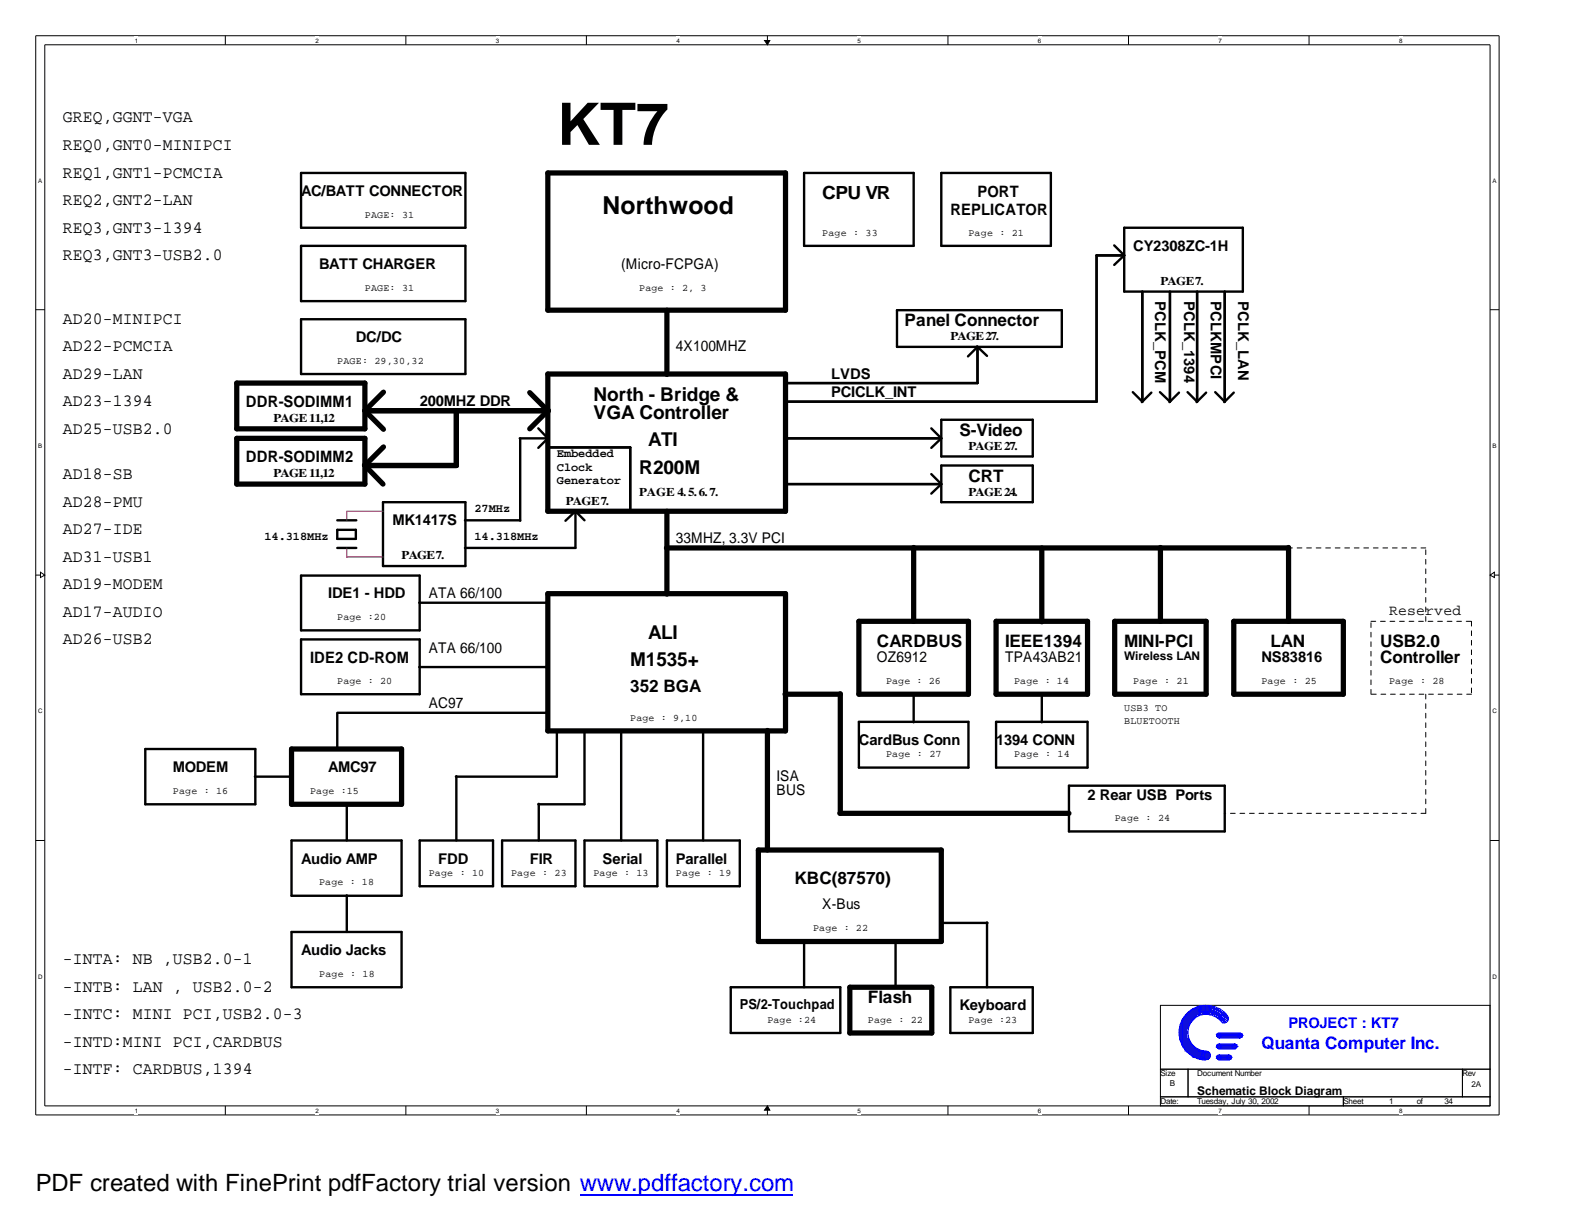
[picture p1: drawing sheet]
<svg xmlns="http://www.w3.org/2000/svg" width="279mm" height="216mm" viewBox="0 0 279 216" stroke-linecap="round" stroke-linejoin="round" font-family="sans-serif">
<path d="M6.3 6.3h260.1v191.8h-260.1zM8 8h256.8v188.5h-256.8z" fill="none" stroke="#000" stroke-width=".18"/>
<g fill="#fff">
<path d="M24 6.5h.6v1.4h-.6z"/>
<path d="M24 196.7h.6v1.3h-.6z"/>
</g>
<path d="M40 6.3v1.7M40 196.5v1.6" fill="none" stroke="#000" stroke-width=".18"/>
<g fill="#fff">
<path d="M56 6.5h.6v1.4h-.6z"/>
<path d="M56 196.7h.6v1.3h-.6z"/>
</g>
<path d="M72.1 6.3v1.7M72.1 196.5v1.6" fill="none" stroke="#000" stroke-width=".18"/>
<g fill="#fff">
<path d="M88.1 6.5h.6v1.4h-.6z"/>
<path d="M88.1 196.7h.6v1.3h-.6z"/>
</g>
<path d="M104.2 6.3v1.7M104.2 196.5v1.6" fill="none" stroke="#000" stroke-width=".18"/>
<g fill="#fff">
<path d="M120.2 6.5h.6v1.4h-.6z"/>
<path d="M120.2 196.7h.6v1.3h-.6z"/>
</g>
<path d="M136.4 6.3v1.7M136.4 196.5v1.6" fill="none" stroke="#000" stroke-width=".18"/>
<g fill="#000" stroke="#000" stroke-width=".18">
<path d="M135.9 7.2h.9l-.4 .8z" fill-rule="evenodd"/>
<path d="M136.4 196.5l.4 .8h-.9z" fill-rule="evenodd"/>
</g>
<g fill="#fff">
<path d="M152.4 6.5h.6v1.4h-.6z"/>
<path d="M152.4 196.7h.6v1.3h-.6z"/>
</g>
<path d="M168.5 6.3v1.7M168.5 196.5v1.6" fill="none" stroke="#000" stroke-width=".18"/>
<g fill="#fff">
<path d="M184.5 6.5h.6v1.4h-.6z"/>
<path d="M184.5 196.7h.6v1.3h-.6z"/>
</g>
<path d="M200.6 6.3v1.7M200.6 196.5v1.6" fill="none" stroke="#000" stroke-width=".18"/>
<g fill="#fff">
<path d="M216.6 6.5h.6v1.4h-.6z"/>
<path d="M216.6 196.7h.6v1.3h-.6z"/>
</g>
<path d="M232.7 6.3v1.7M232.7 196.5v1.6" fill="none" stroke="#000" stroke-width=".18"/>
<g fill="#fff">
<path d="M248.7 6.5h.6v1.4h-.6z"/>
<path d="M248.7 196.7h.6v1.3h-.6z"/>
<path d="M6.8 31.4h.7v1.4h-.7z"/>
<path d="M265.3 31.4h.7v1.4h-.7z"/>
<path d="M6.8 78.5h.7v1.3h-.7z"/>
<path d="M265.3 78.5h.7v1.3h-.7z"/>
</g>
<path d="M6.3 55h1.7M264.8 55h1.6" fill="none" stroke="#000" stroke-width=".18"/>
<g fill="#fff">
<path d="M6.8 125.6h.7v1.4h-.7z"/>
<path d="M265.3 125.6h.7v1.4h-.7z"/>
</g>
<path d="M6.3 102.2h1.7M264.8 102.2h1.6" fill="none" stroke="#000" stroke-width=".18"/>
<g fill="#fff" stroke="#000" stroke-width=".18">
<path d="M7.2 101.7l.8 .5-.8 .4z" fill-rule="evenodd"/>
<path d="M264.8 102.2l.8-.5v.9z" fill-rule="evenodd"/>
</g>
<g fill="#fff">
<path d="M6.8 172.8h.7v1.4h-.7z"/>
<path d="M265.3 172.8h.7v1.4h-.7z"/>
</g>
<path d="M6.3 149.4h1.7M264.8 149.4h1.6M206.2 178.6h58.6v17.9h-58.6zM206.2 190h58.6M206.2 194.9h58.6M211.2 190v4.9M238.8 194.9v1.6M259.9 190v4.9" fill="none" stroke="#000" stroke-width=".18"/>
<g fill="none" stroke="#000" stroke-width=".93">
<path d="M97.4 30.7h42.2v24.4h-42.2zM118.5 55.1v11.4M42.1 68.1h22.8v8.1h-22.8zM42.1 77.9h22.8v8.1h-22.8zM64.9 73l3.3 3.3M64.9 73h32.5M68.2 69.7l-3.3 3.3M81.1 73v9.7h-16.2l3.3-3.3M94.1 69.8l3.4 3.3M97.4 66.5h42.2v24.3h-42.2zM97.5 72.9l-3.4 3.3M64.8 82.6l3.3 3.4"/>
<path d="M118.4 97.4h110.6M118.5 90.8v14.8M162.4 97.3v13.1M185.2 97.4v13.1M206.2 97.3v13.1M229 97.3v13.1M97.4 105.5h42.2v24.4h-42.2zM152.7 110.4h19.4v13h-19.4zM177 110.4h16.3v13h-16.3zM198.1 110.4h16.3v13h-16.3zM219.3 110.4h19.5v13h-19.5zM51.8 133.1h19.6v9.8h-19.6z"/>
<path d="M136.4 129.8v21.2M139.5 123.4h9.9M149.4 123.3v21.2M134.8 151h32.5v16.3h-32.5zM149.3 144.5h40.7M151 175.4h14.6v8.2h-14.6z"/>
</g>
<g fill="none" stroke="#000" stroke-width=".42">
<path d="M53.5 30.7h29.2v9.8h-29.2zM142.9 30.7h19.5v13h-19.5zM167.3 30.7h19.5v13h-19.5zM53.5 43.7h29.2v9.8h-29.2zM53.5 56.7h29.2v9.8h-29.2zM159.4 55.1h29.3v6.5h-29.3zM198 43.6l1.8 1.8M199.8 45.4l-1.8 1.7M199.8 40.5h21.1v11.3h-21.1zM199.8 45.4h-4.9v26h-55.3M203 51.8v19.6l-1.7-1.7M207.9 51.8v19.6l-1.7-1.7"/>
<path d="M212.8 51.8v19.6l-1.7-1.7M217.7 51.8v19.6l-1.7-1.7M92.4 77.9h5M92.5 77.9v14.6M95.7 76.1l1.7 1.8M97.4 77.9l-1.7 1.7M97.4 79.5h14.6v11.3M139.6 77.9h27.7M165.5 76.1l1.8 1.8M167.3 77.9l-1.8 1.7M167.3 74.6h16.3v6.5h-16.3zM172 63.3l1.7-1.7v6.5h-34.1"/>
<path d="M173.7 61.6l1.7 1.6M204.6 69.8l-1.7 1.7M209.5 69.8l-1.6 1.7M214.4 69.8l-1.7 1.7M219.3 69.8l-1.7 1.7M59.9 97.4h3.4M59.9 92.5h3.4M59.9 94.1h3.3v1.7h-3.3zM68.1 89.2h14.6v11.4h-14.6zM82.6 92.5h9.9M102.2 90.8l1.7 1.7M102.3 90.8l-1.8 1.7"/>
<path d="M102.3 90.8v6.6h-19.7M139.6 86h27.7M165.5 84.2l1.8 1.8M167.3 86l-1.8 1.7M167.3 82.7h16.3v6.5h-16.3zM53.5 102.3h21.1v9.7h-21.1zM53.5 113.6h21.1v9.8h-21.1zM74.5 118.5h22.9M74.5 107.1h22.9M25.8 133.1h19.6v9.8h-19.6zM45.3 138h6.5M81.1 137.9v11.5"/>
<path d="M97.4 126.7h-37.5v6.4M99 129.8v8.2h-18M103.9 129.8v13.1h-8.2M110.4 129.8v19.6M125 129.8v19.6M152.7 128.3h19.4v8.1h-19.4zM162.4 123.4v5M177 128.3h16.3v8.1h-16.3zM185.2 123.4v5M190 139.6h27.7v8.1h-27.7zM51.8 149.4h19.6v9.8h-19.6zM61.6 142.8v6.6"/>
<path d="M61.6 159.1v6.5M74.6 149.4h13v8.1h-13zM89.2 149.4h13.1v8.1h-13.1zM95.8 142.8v6.6M103.9 149.4h12.9v8.1h-12.9zM118.5 149.4h13v8.1h-13zM51.8 165.6h19.6v9.8h-19.6zM129.9 175.4h19.5v8.2h-19.5zM142.9 167.2v8.2M159.2 167.2v8.2M167.3 164h8.2M168.9 175.4h14.7v8.2h-14.7z"/>
<path d="M175.4 163.9v11.5"/>
</g>
<path d="M253.4 97.4h-24.5M243.7 110.4h17.8M253.4 110.4v-13.1M261.5 110.4v13M243.7 123.4v-13M253.4 123.4v21.2M261.5 123.4h-17.8M253.4 144.5h-35.8" fill="none" stroke="#000" stroke-width=".18" stroke-dasharray=".8"/>
<g fill="none" stroke="#00f" stroke-width=".18">
<path d="M211.2 179.9v2.9M211.3 179.8v2.4M211.5 179.7v2.2M211.6 179.7l-.3 .2M211.7 179.6v2.1M211.8 179.5v2M211.9 179.4l-.2 .3M212 179.2v2.1M212.2 179.3v1.9M212.3 179.2v1.7M212.4 179.2v1.6M212.5 179.1l-.2 .2h-.3"/>
<path d="M212.6 179.1v1.5M212.8 179v1.7M212.9 178.9l-.3 .3M212.9 178.9v1.4M213 179.7a4.2 4.2 0 0 1 4.9 2M213 179.5a4.4 4.4 0 0 1 5 1.9M213 179.3a4.6 4.6 0 0 1 5.2 2.1M213.1 179.9a4 4 0 0 1 4.5 1.6M213.1 179.8a4 4 0 0 1 4.7 1.9M213.1 178.8v1.7M213.2 179.1a5 5 0 0 1 5.1 2.1M213.2 178.9a5.1 5.1 0 0 1 5.2 2.1"/>
<path d="M213.2 178.7l-.3 .3M213.3 178.9v1.4M209.7 182.4v2.3M209.7 184.7l.3 .6M209.9 181.8v3.4M210.1 181.6v4.2M210.1 185.7l.1 .1M210.1 181.5l-.2 .4M210.1 181.2v4.6M210.3 180.9v5.3M210.3 186.1l.3 .3M210.4 180.8l-.3 .5"/>
<path d="M210.5 180.7v5.6M210.7 180.6v6.3M210.7 180.5l-.2 .3M210.8 180.3v6.5M211 180.3v6.7M211 186.9h.2M211.1 180.2l-.3 .2M211.2 184.4v2.5M211.2 184.5l.2 .4M211.3 184.8v2.4M211.3 187.1l.3 .3M211.4 182.1l-.2 .6"/>
<path d="M211.5 185.1v2.2M211.5 185.2l.3 .4M211.7 187.5l.2 .2M211.7 185.5v2M211.8 181.6l-.3 .3M211.8 185.6v2M211.8 185.7l.3 .1M212 187.8h.3M212 185.8v2.1M212.1 181.2l-.3 .2M212.2 185.8v2M212.2 185.9l.1 .3"/>
<path d="M212.3 187.9h.2M212.3 186.1v1.9M212.3 180.8l-.1 .3M212.4 186.2v1.7M212.4 186.3l.3 .2M212.6 186.4v1.6M212.6 187.9l.3 .2M212.7 180.5l-.3 .3M212.8 186.4v1.6M212.8 186.4l.2 .3M212.9 180.2l.2 .2M212.9 188h.3"/>
<path d="M212.9 186.6v1.5M213.1 180.3a3.4 3.4 0 0 1 4.2 1.5M213.1 180.1a3.9 3.9 0 0 1 4.5 1.7M213.1 186.6v1.4M213.1 186.8h.3M213.2 188.2h.4M213.3 188h.2M213.3 186.8v1.3M213.4 186.8h.3M213.4 186.7v1.3M213.6 186.8v1.5M213.8 186.8v1.5"/>
<path d="M213.9 186.7l-.6 1.5M214 186.7v1.3M214 186.8l.2 .4M214 188l-.2 .2M214.1 188.2h.2M214.1 187.1v1.2M214.2 186.9h.3M214.2 186.9v1.3M214.4 188.2h.2M214.4 186.9v1.4M214.5 186.9h.3M214.5 186.9v1.3"/>
<path d="M214.7 186.9v1.4M214.9 187v1M214.9 187.1l.2 .3M215 188l-.3 .2M215.1 187.3v.7M216.2 183.8h4.5M216.2 186.1h3.6M216.2 187.8h2.6M216.2 188h2.6M216.2 183.8v.3M216.2 187.8v.2M216.2 184h4.8"/>
<path d="M216.2 184.1h4.5M216.2 185.8h3.6M216.2 185.9h3.8M216.2 186.1l.4 .3M216.2 187.9h2.8M216.2 188l.4 .3M216.3 183.7h4.5M216.3 184.1l.3 .3M216.3 185.7h3.6M216.3 185.8l-.1 .2M216.3 187.6h2.6M216.5 184.3h4.3"/>
<path d="M216.5 186.3h3.2M216.5 188.2h2.4M216.7 187.5h1.8M216.7 188.4h1.8M216.7 186.4h2.8M216.7 185.5h2.8M216.7 184.5h3.8M216.7 183.6h3.8M216.9 181.4a3.3 3.3 0 0 0-5.4 .7 3.3 3.3 0 0 0 2.8 4.7M218.1 180.4a4.9 4.9 0 0 0-8.1 1 4.9 4.9 0 0 0 4.3 7M218.8 187.6v.3M218.9 187.9l-.2 .2"/>
<path d="M219.8 185.7v.1M220 185.9l-.3 .3M220.7 183.7v.2M220.9 184l-.3 .2"/>
<circle cx="214.4" cy="187.5" r=".75"/>
<circle cx="216.7" cy="187.9" r=".42"/>
<circle cx="216.7" cy="184" r=".42"/>
<circle cx="216.7" cy="185.9" r=".42"/>
<circle cx="217.6" cy="181" r=".75"/>
<circle cx="218.4" cy="187.9" r=".42"/>
<circle cx="219.4" cy="185.9" r=".45"/>
<circle cx="220.4" cy="184" r=".42"/>
</g>
<path d="M61.6 97.4v1.7M61.6 99h6.6M68.2 90.8h-6.6v1.7" fill="none" stroke="#800040" stroke-width=".18"/>
<path d="M103 212.3h37.9" fill="none" stroke="#00f" stroke-width=".34"/>
<text font-size="10.4" x="99" y="25.7">KT7</text>
<text font-size="4.4" x="107.1" y="38.1">Northwood</text>
<text font-size="4.2" x="6.3" y="211.7">PDF created with FinePrint pdfFactory trial version www.pdffactory.com</text>
<g font-size="3.4">
<text x="105.5" y="71.2">North - Bridge &amp;</text>
<text x="105.5" y="74.5">VGA Controller</text>
<text x="115.2" y="79.3">ATI</text>
<text x="113.6" y="84.2">R200M</text>
<text x="115.2" y="113.5">ALI</text>
<text x="112" y="118.4">M1535+</text>
</g>
<text font-size="3.2" x="146.1" y="35.4">CPU VR</text>
<g font-size="3">
<text x="11.2" y="21.8">GREQ,GGNT-VGA</text>
<text x="11.2" y="26.7">REQ0,GNT0-MINIPCI</text>
<text x="11.2" y="31.6">REQ1,GNT1-PCMCIA</text>
<text x="11.2" y="36.4">REQ2,GNT2-LAN</text>
<text x="11.2" y="41.3">REQ3,GNT3-1394</text>
<text x="11.2" y="46.1">REQ3,GNT3-USB2.0</text>
<text x="11.2" y="57.6">AD20-MINIPCI</text>
<text x="160.8" y="58">Panel Connector</text>
<text x="11.2" y="62.4">AD22-PCMCIA</text>
<text x="11.2" y="67.3">AD29-LAN</text>
<text x="11.2" y="72.2">AD23-1394</text>
<text x="11.2" y="77">AD25-USB2.0</text>
<text x="170.5" y="77.5">S-Video</text>
<text x="11.2" y="85.2">AD18-SB</text>
<text x="172.1" y="85.6">CRT</text>
<text x="11.2" y="94.9">AD27-IDE</text>
<text x="11.2" y="90.1">AD28-PMU</text>
<text x="11.2" y="99.8">AD31-USB1</text>
<text x="11.2" y="104.7">AD19-MODEM</text>
<text x="11.2" y="109.6">AD17-AUDIO</text>
<text x="11.2" y="114.5">AD26-USB2</text>
<text x="155.9" y="114.9">CARDBUS</text>
<text x="178.6" y="114.9">IEEE1394</text>
<text x="199.8" y="114.9">MINI-PCI</text>
<text x="225.8" y="114.9">LAN</text>
<text x="245.3" y="114.9">USB2.0</text>
<text x="245.3" y="117.8">Controller</text>
<text x="112" y="123">352 BGA</text>
<text x="141.2" y="157.1">KBC(87570)</text>
<text x="11.2" y="171.4">-INTA: NB ,USB2.0-1</text>
<text x="11.2" y="176.2">-INTB: LAN , USB2.0-2</text>
<text x="154.3" y="178.3">Flash</text>
<text x="11.2" y="181.1">-INTC: MINI PCI,USB2.0-3</text>
<text x="11.2" y="190.8">-INTF: CARDBUS,1394</text>
<text x="11.2" y="186">-INTD:MINI PCI,CARDBUS</text>
</g>
<text font-size="3" fill="#00f" x="224.2" y="186.4">Quanta Computer Inc.</text>
<g font-size="2.8">
<text x="173.7" y="35">PORT</text>
<text x="168.9" y="38.2">REPLICATOR</text>
<text x="43.7" y="72.4">DDR-SODIMM1</text>
<text x="43.7" y="82.1">DDR-SODIMM2</text>
<text x="55.1" y="117.9">IDE2 CD-ROM</text>
</g>
<g font-size="2.6">
<text x="53.5" y="34.8">AC/BATT CONNECTOR</text>
<text x="56.7" y="47.8">BATT CHARGER</text>
<text x="110.4" y="47.8">(Micro-FCPGA)</text>
<text x="201.4" y="44.5">CY2308ZC-1H</text>
<text x="205.3" y="53.5" transform="rotate(90 205.3 53.5)">PCLK_PCM</text>
<text x="210.5" y="53.5" transform="rotate(90 210.5 53.5)">PCLK_1394</text>
<text x="215.2" y="53.5" transform="rotate(90 215.2 53.5)">PCLKMPCI</text>
<text x="220" y="53.5" transform="rotate(90 220 53.5)">PCLK_LAN</text>
<text x="63.2" y="60.8">DC/DC</text>
<text x="120.1" y="62.3">4X100MHZ</text>
<text x="147.7" y="67.3">LVDS</text>
<text x="147.7" y="70.5">PCICLK_INT</text>
<text x="74.6" y="72.2">200MHZ DDR</text>
<text x="69.8" y="93.3">MK1417S</text>
<text x="120.1" y="96.5">33MHZ, 3.3V PCI</text>
<text x="58.3" y="106.3">IDE1 - HDD</text>
<text x="76.2" y="106.3">ATA 66/100</text>
<text x="246.9" y="109.2">Reserved</text>
<text x="76.2" y="116">ATA 66/100</text>
<text x="155.9" y="117.6">OZ6912</text>
<text x="178.6" y="117.6">TPA43AB21</text>
<text x="224.2" y="117.7">NS83816</text>
<text x="76.2" y="125.7">AC97</text>
<text x="30.7" y="137.2">MODEM</text>
<text x="58.3" y="137.2">AMC97</text>
<text x="152.7" y="132.3">CardBus Conn</text>
<text x="177" y="132.3">1394 CONN</text>
<text x="138" y="138.8">ISA</text>
<text x="138" y="141.3">BUS</text>
<text x="193.3" y="142.1">2 Rear USB Ports</text>
<text x="53.5" y="153.5">Audio AMP</text>
<text x="77.9" y="153.5">FDD</text>
<text x="94.1" y="153.5">FIR</text>
<text x="107.1" y="153.5">Serial</text>
<text x="120.1" y="153.5">Parallel</text>
<text x="146.1" y="161.5">X-Bus</text>
<text x="53.5" y="169.8">Audio Jacks</text>
<text x="170.5" y="179.5">Keyboard</text>
</g>
<text font-size="2.6" fill="#00f" x="229" y="182.7">PROJECT : KT7</text>
<text font-size="2.5" x="131.5" y="179.3">PS/2-Touchpad</text>
<g font-size="2.1">
<text x="206.2" y="50.6">PAGE7.</text>
<text x="168.9" y="60.4">PAGE27.</text>
<text x="48.6" y="75">PAGE11,12</text>
<text x="99" y="81.3">Embedded</text>
<text x="99" y="83.7">Clock</text>
<text x="172.1" y="79.9">PAGE27.</text>
<text x="48.6" y="84.8">PAGE11,12</text>
<text x="99" y="86">Generator</text>
<text x="100.6" y="89.7">PAGE7.</text>
<text x="113.6" y="88.1">PAGE 4. 5. 6. 7.</text>
<text x="172.1" y="88.1">PAGE24.</text>
<text x="47" y="95.9">14.318MHz</text>
<text x="84.3" y="95.9">14.318MHz</text>
<text x="84.3" y="91">27MHz</text>
<text x="71.4" y="99.4">PAGE7.</text>
<text x="199.8" y="117.3">Wireless LAN</text>
<text x="212.8" y="194.6">Schematic Block Diagram</text>
</g>
<g font-size="1.8">
<text x="64.9" y="38.7">PAGE: 31</text>
<text x="146.1" y="41.9">Page : 33</text>
<text x="172.1" y="41.9">Page : 21</text>
<text x="64.9" y="51.6">PAGE: 31</text>
<text x="113.6" y="51.6">Page : 2, 3</text>
<text x="59.9" y="64.7">PAGE: 29,30,32</text>
<text x="59.9" y="110.2">Page :20</text>
<text x="59.9" y="121.6">Page : 20</text>
<text x="157.5" y="121.6">Page : 26</text>
<text x="180.3" y="121.6">Page : 14</text>
<text x="201.4" y="121.6">Page : 21</text>
<text x="224.2" y="121.6">Page : 25</text>
<text x="246.9" y="121.6">Page : 28</text>
<text x="112" y="128.1">Page : 9,10</text>
<text x="199.8" y="126.4">USB3 TO</text>
<text x="199.8" y="128.7">BLUETOOTH</text>
<text x="157.5" y="134.5">Page : 27</text>
<text x="180.3" y="134.5">Page : 14</text>
<text x="30.7" y="141.1">Page : 16</text>
<text x="55.1" y="141.1">Page :15</text>
<text x="198.1" y="146">Page : 24</text>
<text x="76.2" y="155.7">Page : 10</text>
<text x="90.8" y="155.7">Page : 23</text>
<text x="105.5" y="155.7">Page : 13</text>
<text x="120.1" y="155.7">Page : 19</text>
<text x="56.7" y="157.3">Page : 18</text>
<text x="144.5" y="165.4">Page : 22</text>
<text x="56.7" y="173.6">Page : 18</text>
<text x="136.4" y="181.7">Page :24</text>
<text x="154.3" y="181.7">Page : 22</text>
<text x="172.1" y="181.7">Page :23</text>
</g>
<g font-size="1.4">
<text x="206.2" y="191.3">Size</text>
<text x="212.8" y="191.3">Document Number</text>
<text x="259.9" y="191.3">Rev</text>
<text x="206.2" y="196.2">Date:</text>
<text x="207.9" y="193">B</text>
<text x="212.8" y="196.2">Tuesday, July 30, 2002</text>
<text x="238.8" y="196.2">Sheet</text>
<text x="246.9" y="196.2">1</text>
<text x="251.8" y="196.2">of</text>
<text x="256.7" y="196.2">34</text>
<text x="261.5" y="193.2">2A</text>
</g>
<g font-size="1.1">
<text x="24" y="7.6">1</text>
<text x="56" y="7.6">2</text>
<text x="88.1" y="7.6">3</text>
<text x="120.2" y="7.6">4</text>
<text x="152.4" y="7.6">5</text>
<text x="184.5" y="7.6">6</text>
<text x="216.6" y="7.6">7</text>
<text x="248.7" y="7.6">8</text>
<text x="6.8" y="32.5">A</text>
<text x="265.3" y="32.5">A</text>
<text x="6.8" y="79.6">B</text>
<text x="265.3" y="79.6">B</text>
<text x="6.8" y="126.7">C</text>
<text x="265.3" y="126.7">C</text>
<text x="6.8" y="173.9">D</text>
<text x="265.3" y="173.9">D</text>
<text x="24" y="197.8">1</text>
<text x="56" y="197.8">2</text>
<text x="88.1" y="197.8">3</text>
<text x="120.2" y="197.8">4</text>
<text x="152.4" y="197.8">5</text>
<text x="184.5" y="197.8">6</text>
<text x="216.6" y="197.8">7</text>
<text x="248.7" y="197.8">8</text>
</g>
</svg>
